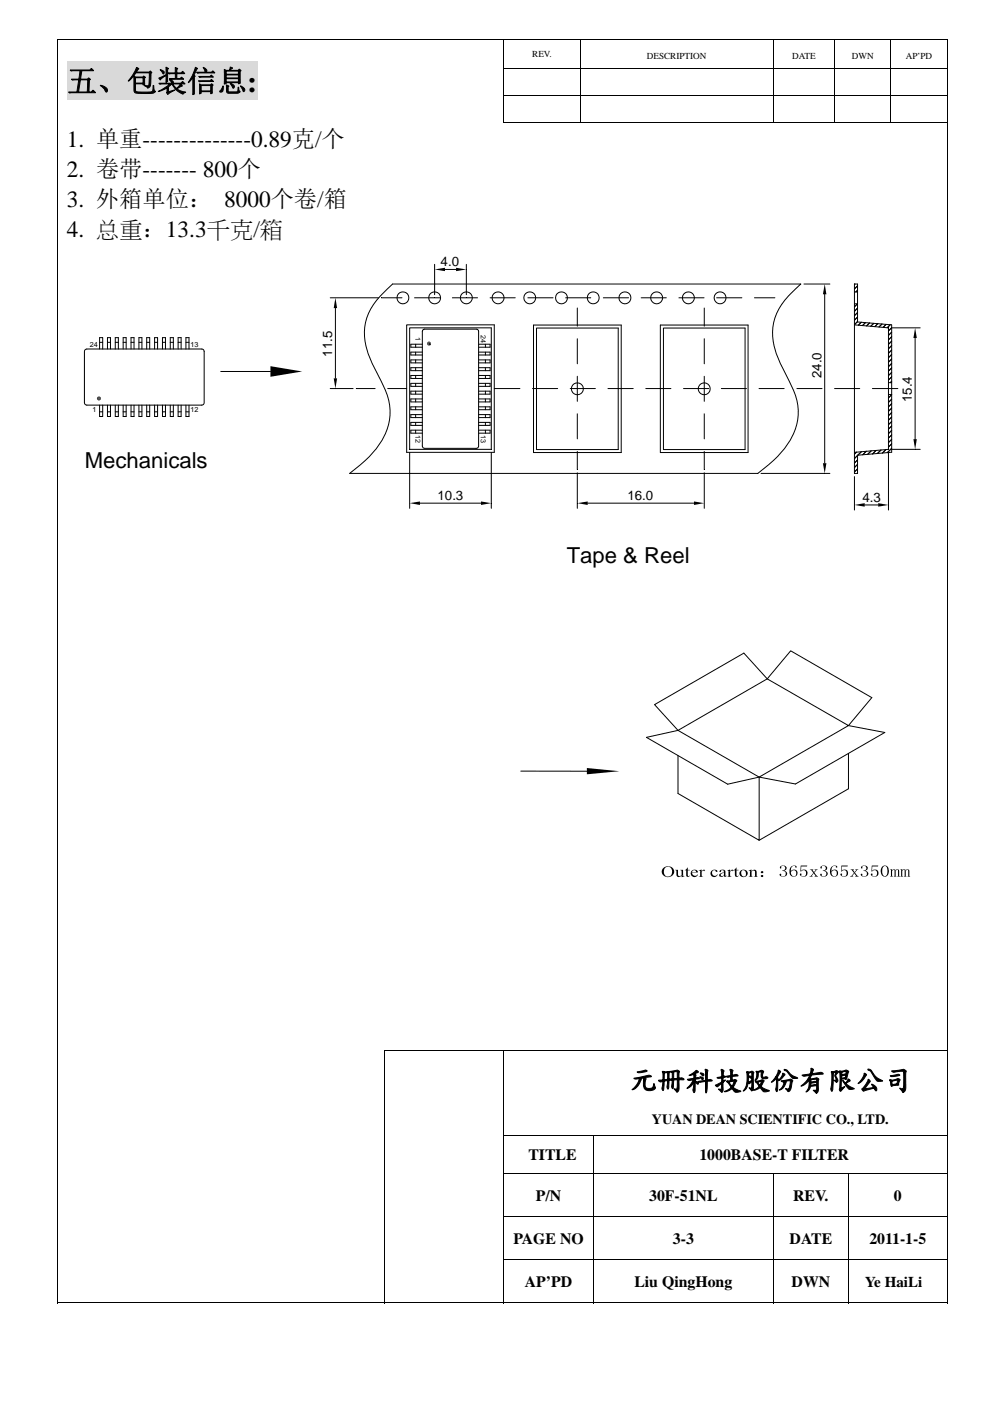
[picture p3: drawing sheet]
<svg xmlns="http://www.w3.org/2000/svg" width="210mm" height="297mm" viewBox="0 0 210 297" stroke-linecap="round" stroke-linejoin="round" font-family="sans-serif">
<path d="M14.2 13h40.3v8.3h-40.3z" fill="#d9d9d9"/>
<g fill="#000">
<path d="M12.2 8.3h.2v.1h-.2zM12.2 14.5h.2v.1h-.2zM200.8 8.3h.2v.1h-.2zM12.2 20.2h.2v.1h-.2zM12.2 25.8h.2v.2h-.2zM106.8 25.8h.2v.2h-.2zM12.2 222.7h.2v.2h-.2zM81.4 222.7h.2v.2h-.2zM200.8 222.7h.2v.2h-.2zM12.2 240.7h.2v.2h-.2zM12.2 248.6h.2v.2h-.2zM12.2 257.8h.2v.2h-.2z"/>
<path d="M81.4 240.7h.2v.2h-.2zM81.4 248.6h.2v.2h-.2zM81.4 257.8h.2v.2h-.2zM12.2 267h.2v.1h-.2zM81.4 267h.2v.1h-.2zM200.8 276.1h.2v.2h-.2z"/>
</g>
<g fill="none" stroke="#000" stroke-width=".21">
<path d="M12.2 8.3h188.8M12.3 8.4v6.1M12.3 14.6v5.6M106.8 14.6h94.2M106.9 8.4v6.1M106.9 14.6v5.6M123.1 8.4v6.1M123.1 14.6v5.6M164 8.4v6.1M164 14.6v5.6M177.1 8.4v6.1M177.1 14.6v5.6"/>
<path d="M189 8.4v6.1M189 14.6v5.6M200.9 8.4v6.1M200.9 14.6v5.6M12.3 20.3v5.5M12.3 26v196.7M106.8 20.2h94.2M106.8 25.9h94.2M106.9 20.3v5.5M123.1 20.3v5.5M164 20.3v5.5M177.1 20.3v5.5"/>
<path d="M189 20.3v5.5M200.9 20.3v5.5M200.9 26v196.7M92.2 56v6.5M94.4 57.1h2.3M98.9 56v6.5M18.1 74.1l.3-.1h24.6l.3 .5v11.1l-.5 .3h-24.6l-.3-.5v-10.9zM21.1 72.6h.7M21.1 74v-2.4h.7v2.4M22.8 74v-2.4h.6v2.4M22.8 72.6h.6M24.4 74v-2.4h.7v2.4"/>
<path d="M24.4 72.6h.7M26.1 74v-2.4h.7v2.4M26.1 72.6h.7M27.8 74v-2.4h.6v2.4M27.8 72.6h.6M29.5 74v-2.4h.6v2.4M29.5 72.6h.6M31.1 74v-2.4h.6v2.4M31.1 72.6h.6M32.8 74v-2.4h.6v2.4M32.8 72.6h.6M34.5 74v-2.4h.6v2.4"/>
<path d="M34.5 72.6h.6M36.1 74v-2.4h.7v2.4M36.1 72.6h.7M37.8 74v-2.4h.6v2.4M37.8 72.6h.6M39.4 74v-2.4h.7v2.4M39.4 72.6h.7M46.8 78.8h10.6M70 63.1h10.3M71.1 65.3v14.9M80.9 63.1h4.4M81.2 62.3l2.1-2.1h86.5a16.7 16.7 0 0 0-5.6 7.9 14 14 0 0 0 1.9 10.1 27.2 27.2 0 0 1 3.1 7.9 12.8 12.8 0 0 1-4.1 10.5l-2.1 2-2.3 1.8h-86.5a23 23 0 0 0 7.4-8.1 11.2 11.2 0 0 0-.1-10.2l-.6-1.3a30.2 30.2 0 0 1-3.4-7.9 11 11 0 0 1 3.7-10.6z"/>
<path d="M86.3 68.9h18.5v27h-18.5zM86.9 69.5h17.3v25.8h-17.3zM87.9 63.1h5.4M88.2 73v.6M88.2 74.7v.6M88.2 76.3v.6M88.2 78v.6M88.2 79.6v.6M89.6 73h-2.5v.6h2.5M89.6 74.7h-2.5v.6h2.5M89.6 76.3h-2.5v.6h2.5M89.6 78h-2.5v.6h2.5"/>
<path d="M89.6 79.6h-2.5v.6h2.5M89.7 70l.3-.2h11.1l.4 .3v24.5l-.3 .4-11.2 .1-.4-.4zM95.9 63.1h5.4M101.5 73h2.4v.6h-2.4M101.5 74.7h2.4v.6h-2.4M101.5 76.3h2.4v.6h-2.4M101.5 78h2.4v.6h-2.4M101.5 79.6h2.4v.6h-2.4M103 73v.6M103 74.7v.6M103 76.3v.6M103 78v.6"/>
<path d="M103 79.6v.6M103.9 63.1h5.4M112 63.1h5.3M113.2 68.9h18.6v27h-18.6zM113.8 69.6h17.3v25.7h-17.3zM120 63.1h5.3M122.4 65.3v3.9M122.4 71.8v5.3M122.4 79.8v5.3M128 63.1h5.3M136 63.1h5.3M140.1 68.9h18.6v27h-18.6z"/>
<path d="M140.7 69.6h17.3v25.7h-17.3zM144 63.1h5.3M149.4 65.3v3.9M149.4 71.8v5.3M149.4 79.8v5.3M152 63.1h5.4M160 63.1h4.4M170.5 60.2h5.5M174.9 62.4v35.8M181.2 60.2h.7v8.1l7.2 .6v27l-7.2 .6v3.9h-.7zM181.2 64.4h.7l-.7 .6M181.2 61.9h.7"/>
<path d="M181.2 68.9l7.2 .6v25.8l-7.2 .6M181.3 60.2l-.1 .1M181.9 66.3l-.7 .7M181.9 67.2l-.7 .7M181.9 68.2l-.7 .6 .7-.6M181.9 61.5l-.4 .4M181.9 60.6l-.7 .7M181.9 65.3l-.7 .7M181.9 61.6l-.4 .3M182.1 68.9l.6-.6-.6 .6M183.6 68.4l-.7 .6M184.4 68.5l-.6 .6"/>
<path d="M185.3 68.6l-.6 .6M185.5 69.2l.7-.6-.6 .7M187 68.7l-.6 .6M187.9 68.8l-.6 .6M188.2 69.5l.6-.6-.6 .6M188.4 73.9l.7-.6-.7 .7M189.1 70.4l-.7 .7M189.1 71.4l-.7 .7M189.1 72.3l-.7 .7M189.1 74.2l-.7 .7M189.1 76.1l-.7 .7M189.1 77l-.7 .7"/>
<path d="M189.1 78l-.7 .7M189.1 79l-.7 .6M189.1 75.2l-.7 .6M194.1 71.7v21.4M195.2 69.5h-6.1l-.7 .6M21.1 85.9v2.4h.7v-2.4M21.1 87.3h.7M22.8 85.9v2.4h.6v-2.4M22.8 87.3h.6M24.4 85.9v2.4h.7v-2.4M24.4 87.3h.7M26.1 85.9v2.4h.7v-2.4"/>
<path d="M26.1 87.3h.7M27.8 85.9v2.4h.6v-2.4M27.8 87.3h.6M29.5 85.9v2.4h.6v-2.4M29.5 87.3h.6M31.1 85.9v2.4h.6v-2.4M31.1 87.3h.6M32.8 85.9v2.4h.6v-2.4M32.8 87.3h.6M34.5 85.9v2.4h.6v-2.4M34.5 87.3h.6M36.1 85.9v2.4h.7v-2.4"/>
<path d="M36.1 87.3h.7M37.8 85.9v2.4h.6v-2.4M37.8 87.3h.6M39.4 85.9v2.4h.7v-2.4M39.4 87.3h.7M70 82.4h4.9M75.6 82.4h4M82.2 82.4h4.1M86.9 95.9v11.9M88.2 81.3v.6M88.2 82.9v.7M88.2 84.6v.6"/>
<path d="M88.2 86.3v.6M88.2 87.9v.6M88.2 89.6v.6M88.2 91.2v.6M89.6 81.3h-2.5v.6h2.5M89.6 82.9h-2.5v.7h2.5M89.6 84.6h-2.5v.6h2.5M89.6 86.3h-2.5v.6h2.5M89.6 87.9h-2.5v.6h2.5M89.6 89.6h-2.5v.6h2.5M89.6 91.2h-2.5v.6h2.5M101.5 86.3h2.4v.6h-2.4"/>
<path d="M101.5 87.9h2.4v.6h-2.4M101.5 89.6h2.4v.6h-2.4M101.5 91.2h2.4v.6h-2.4M101.5 81.3h2.4v.6h-2.4M101.5 82.9h2.4v.7h-2.4M101.5 84.6h2.4v.6h-2.4M103 81.3v.6M103 82.9v.7M103 84.6v.6M103 86.3v.6M103 87.9v.6M103 89.6v.6"/>
<path d="M103 91.2v.6M104.2 95.9v11.9M104.8 82.4h5.5M112.9 82.4h5.4M120.9 82.4h5.4M122.4 87.7v5.3M122.4 95.7v3.9M128.9 82.4h5.4M137 82.4h5.3M145 82.4h5.3M149.4 87.7v5.3M149.4 95.7v3.9"/>
<path d="M153 82.4h5.3M161 82.4h5.3M169 82.4h5.3M177 82.4h5.4M181.2 97.2l.7-.6-.7 .6M181.2 98.2l.7-.7-.7 .7M181.7 95.9l-.5 .4M181.9 98.4l-.7 .7M181.9 99.4l-.7 .7M182.7 95.8l-.8 .7M183.7 95.7l-.7 .7M184.8 95.6l-.8 .7"/>
<path d="M185 82.4h5.4M185.8 95.5l-.7 .7M186.9 95.4l-.8 .7M187.9 95.3l-.7 .8M188.4 83.7h.7l-.7 .7M188.4 81.1h.7M188.4 95.9v12.2M188.4 80.6l.7-.7-.7 .7M188.4 87.2l.7-.7-.7 .7M189.1 84.6l-.7 .7M189.1 87.5l-.7 .7M189.1 88.4l-.7 .7 .7-.7"/>
<path d="M189.1 89.4l-.7 .6 .7-.6M189.1 80.8l-.3 .3 .3-.2M189.1 90.3l-.7 .7M189.1 91.2l-.7 .7M189.1 92.2l-.7 .7M189.1 94.1l-.7 .7M189.1 95l-.9 1M189.1 85.6l-.7 .7M189.1 93.2l-.7 .6M189.1 95.3h6.1M89.1 106.7h12.9M122.4 100.2v7.6"/>
<path d="M124.7 106.7h22.5M149.4 100.2v7.6M161.4 100.4h14.6M181.2 101v7.1M181.9 100.4h.1M183.4 107.1h2.9M143.8 154.9l18.9-11 17.3 9.9-19 11M143.8 154.9l-5-5.5 19-10.9 4.9 5.4 5-5.9 17.2 9.9-4.9 5.9 7.7 1.5-19 10.9-7.7-1.4M143.8 154.9l-6.7 1.4 17.2 10 6.7-1.5M143.8 154.9l17.2 9.9M180 159.7v7.5l-19 11M110.5 163.5h14"/>
<path d="M143.8 160.2v8l17.2 10v-13.4M12.3 222.9v17.8M81.4 222.8h119.4M81.5 222.9v17.8M106.9 222.9v17.8M200.9 222.9v17.8M12.3 240.9v7.7M12.3 248.8v9M12.3 258v9M81.5 240.9v7.7M81.5 248.8v9M81.5 258v9"/>
<path d="M106.8 240.8h94.2M106.8 248.7h94.2M106.8 257.9h94.2M106.9 240.9v7.7M106.9 248.8v9M106.9 258v9M125.9 240.9v7.7M125.9 248.8v9M125.9 258v9M164 248.8v9M164 258v9M180 248.8v9"/>
<path d="M180 258v9M200.9 240.9v7.7M200.9 248.8v9M200.9 258v9M12.2 276.2h69.2M12.3 267.1v9.2M81.5 267.1v9.2M81.6 276.2h25.2M106.8 267h94.2M106.9 267.1v9.2M107 276.2h18.8M125.9 267.1v9.2"/>
<path d="M126 276.2h37.9M164 267.1v9.2M164.1 276.2h15.8M180 267.1v9.2M180.1 276.2h20.7M200.9 267.1v9.2"/>
<circle cx="85.5" cy="63.1" r="1.26"/>
<circle cx="92.2" cy="63.1" r="1.26"/>
<circle cx="98.9" cy="63.1" r="1.26"/>
<circle cx="105.7" cy="63.1" r="1.26"/>
<circle cx="112.4" cy="63.1" r="1.26"/>
<circle cx="119.1" cy="63.1" r="1.26"/>
<circle cx="125.8" cy="63.1" r="1.26"/>
<circle cx="132.6" cy="63.1" r="1.26"/>
<circle cx="139.3" cy="63.1" r="1.26"/>
<circle cx="146" cy="63.1" r="1.26"/>
<circle cx="152.7" cy="63.1" r="1.26"/>
<circle cx="122.5" cy="82.4" r="1.26"/>
<circle cx="149.4" cy="82.4" r="1.26"/>
</g>
<g fill="#000">
<path d="M92.2 57.1l2.2-.3v.7zM96.7 56.8l2.2 .3-2.2 .4zM57.4 77.6l6.7 1.2-6.7 1.1zM71.1 63.1l.4 2.2h-.7zM90.6 72.8l.4 .1zM90.6 72.9h.4zM90.6 72.7l.4 .2zM90.6 73l.4-.1zM90.6 72.6l.4 .3zM90.6 73.1l.4-.2zM90.7 73.1l.3-.2zM90.7 72.6l.3 .3z"/>
<path d="M91 72.9l-.3 .3zM90.7 72.5l.3 .4zM91 72.9l-.2 .3zM90.8 72.5l.2 .4zM91 72.9l-.1 .4zM90.9 72.4l.1 .5zM91 72.9v.4zM91 72.4v.5zM91 72.9l.1 .4zM91.1 72.4l-.1 .5zM91 72.9l.1 .3zM91.1 72.5l-.1 .4z"/>
<path d="M91 72.9l.2 .3zM91.2 72.5l-.2 .4zM91 72.9l.3 .3zM91.3 72.5l-.3 .4zM91 72.9l.3 .2zM91 72.9l.3-.3zM91 72.9l.4 .2zM91 72.9l.4 .1zM91 72.9l.4-.3zM91 72.9l.4-.2zM91 72.9h.4zM91 72.9l.4-.1z"/>
<path d="M174.9 60.2l.4 2.2h-.8zM194.1 69.5l.4 2.2h-.8zM20.6 84.5h.4l-.4 .1zM20.6 84.3l.4 .2h-.4zM20.6 84.6l.4-.1-.3 .3zM20.7 84.2l.3 .3-.4-.2zM20.7 84.8l.3-.3-.2 .4zM20.7 84.2l.1-.1 .2 .4zM21 84.5v.4h-.2zM20.8 84.1h.2v.4zM21 84.5l.1 .4h-.1zM21 84.1h.1l-.1 .4z"/>
<path d="M21 84.5l.3 .3-.2 .1zM21.1 84.1l.2 .1-.3 .3zM21 84.5l.4 .1-.1 .2zM21 84.5l.3-.3 .1 .1zM21 84.5h.4v.1zM21 84.5l.4-.2v.2zM70.8 80.2h.7l-.4 2.2zM174.5 98.2h.8l-.4 2.2zM193.7 93.1h.8l-.4 2.2zM86.9 106.7l2.2-.4v.8zM102 106.3l2.2 .4-2.2 .4zM122.4 106.7l2.3-.4v.8z"/>
<path d="M147.2 106.3l2.2 .4-2.2 .4zM181.2 107.1l2.2-.4v.7zM186.3 106.7l2.1 .4-2.1 .3zM124.5 162.8l6.9 .7-6.9 .7zM145 185.7l.2 .1zM148.2 184.6h.2zM154.2 184.6h.2zM158.8 184.6h.1z"/>
<path d="M140.7 184.1a1.56 1.56 0 0 1 1.5-.4 1.1 1.1 0 0 0-1.3 .8 1.1 1.1 0 0 0 .7 1.3h.1a1.06 1.06 0 0 1-1.2-.5 1.06 1.06 0 0 1 .2-1.2z" fill-rule="evenodd"/>
<path d="M141.7 183.8a1.11 1.11 0 0 1 1.3 1 1.11 1.11 0 0 1-1.1 1.2l-.8-.1a1.09 1.09 0 0 0 1.4-.8 1.09 1.09 0 0 0-.8-1.3z" fill-rule="evenodd"/>
<path d="M143.2 184.4h.6l.1 1.3 .4 .1a.51 .51 0 0 1-.6 .1 .51 .51 0 0 1-.2-.5l-.1-.8z" fill-rule="evenodd"/>
<path d="M144.3 184.4h.6v1.3l-.6 .1h-.2l.5-.3v-.8z" fill-rule="evenodd"/>
<path d="M144.6 185.7l.6 .1-.6 .2z" fill-rule="evenodd"/>
<path d="M145.2 184.5l.6-.6 .1 .5h.4l-.4 .1v1l.1 .3h-.4l-.1-1.3z" fill-rule="evenodd"/>
<path d="M145.6 185.8l.7-.2-.4 .3z" fill-rule="evenodd"/>
<path d="M146.7 184.6l.5-.1-.7 .4z" fill-rule="evenodd"/>
<path d="M147 184.4h.3a.62 .62 0 0 1 .7 .6h-1.2l.1 .4 .5 .3-.7 .1-.2-.5v-.4h1.1a.54 .54 0 0 0-.6-.5z" fill-rule="evenodd"/>
<path d="M146.7 185.8l1-.2 .3-.3a.75 .75 0 0 1-.5 .6 .75 .75 0 0 1-.8-.1z" fill-rule="evenodd"/>
<path d="M148.2 184.6l.6-.2v.3z" fill-rule="evenodd"/>
<path d="M148.5 184.7h.3l.4-.3 .4 .2h-.5l-.3 .2 .1 1 .2 .1h-.9l.3-.2z" fill-rule="evenodd"/>
<path d="M149.1 184.6h.5l-.2 .1z" fill-rule="evenodd"/>
<path d="M151 184.6l.5-.1a.62 .62 0 0 0-.5 .6 .62 .62 0 0 0 .6 .6h-.7l-.1-.1-.1-.4z" fill-rule="evenodd"/>
<path d="M151.2 184.4h.6l.4 .3-.2 .2-.3-.4z" fill-rule="evenodd"/>
<path d="M150.9 185.7h1l.3-.4a.72 .72 0 0 1-.5 .7 .72 .72 0 0 1-.8-.3z" fill-rule="evenodd"/>
<path d="M152.8 184.5l.8-.1-.6 .1-.2 .4-.2-.1z" fill-rule="evenodd"/>
<path d="M152.6 185.4l.9-.4-.6 .3v.4l.2 .1h-.5z" fill-rule="evenodd"/>
<path d="M152.6 185.8l.9-.1-.5 .2z" fill-rule="evenodd"/>
<path d="M153.2 184.5l.4-.1 .2 .2 .2 1.1-.4 .2-.1-.2h-.1l.1-.1v-.6h-.1l.1-.1v-.3z" fill-rule="evenodd"/>
<path d="M153.6 185.9l.6-.3-.3 .3z" fill-rule="evenodd"/>
<path d="M154.2 184.6l.7-.2v.3z" fill-rule="evenodd"/>
<path d="M154.5 184.7h.4l.4-.3h.2l.1 .2h-.5l-.2 .2v1l.3 .1h-1l.3-.2z" fill-rule="evenodd"/>
<path d="M155.1 184.6h.5l-.2 .1z" fill-rule="evenodd"/>
<path d="M155.6 184.5l.5-.6 .1 .5h.4l-.4 .1v1l.2 .3h-.5v-1.3z" fill-rule="evenodd"/>
<path d="M155.9 185.8l.8-.2-.5 .3z" fill-rule="evenodd"/>
<path d="M157.1 184.6l.5-.1a.73 .73 0 0 0-.3 .9 .73 .73 0 0 0 .9 .5 .83 .83 0 0 1-1.2-.2 .83 .83 0 0 1 .1-1.1z" fill-rule="evenodd"/>
<path d="M157.3 184.5a.82 .82 0 0 1 1.2 .2 .82 .82 0 0 1-.3 1.2l-.4-.1a.73 .73 0 0 0 .4-.9 .73 .73 0 0 0-.9-.4z" fill-rule="evenodd"/>
<path d="M158.8 184.6l.6-.2v.3z" fill-rule="evenodd"/>
<path d="M159 184.7l.9-.1-.5 .2v1l.3 .1h-.9l.2-.1z" fill-rule="evenodd"/>
<path d="M159.6 184.5a.51 .51 0 0 1 .6-.1 .51 .51 0 0 1 .3 .5v.9l.3 .1h-.9l.2-.2v-1z" fill-rule="evenodd"/>
<path d="M161.5 185.5h.3l.1 .2-.1 .2h-.3l-.2-.2z" fill-rule="evenodd"/>
<path d="M161.5 184.7h.3l.1 .2-.1 .2h-.3l-.2-.2z" fill-rule="evenodd"/>
<path d="M165.4 185.3h.3l.1 .5h.7h-.9l-.2-.3z" fill-rule="evenodd"/>
<path d="M165.5 183.7l.4-.2h.5l-.6 .1-.2 .6-.2-.2z" fill-rule="evenodd"/>
<path d="M166.1 183.6l.3-.1a.53 .53 0 0 1 .5 .6 .53 .53 0 0 1-.6 .5 .62 .62 0 0 1 .7 .5 .62 .62 0 0 1-.5 .7h-.4h.3l.2-.3a.53 .53 0 0 0-.3-.8l-.4-.1a.56 .56 0 0 0 .7-.5l-.2-.4z" fill-rule="evenodd"/>
<path d="M167.9 184.5h.5l-.7 .2z" fill-rule="evenodd"/>
<path d="M168 184.4a.74 .74 0 0 1 1.1 .5 .74 .74 0 0 1-.7 .9 .7 .7 0 0 0 .5-.8 .7 .7 0 0 0-.9-.6z" fill-rule="evenodd"/>
<path d="M167.7 183.8l.5-.3 .6 .1a.82 .82 0 0 0-.9 .2 .82 .82 0 0 0 0 1v.6l.2 .4h.6l-.3 .1a1.2 1.2 0 0 1-1-.8 1.2 1.2 0 0 1 .3-1.3z" fill-rule="evenodd"/>
<path d="M168.4 183.6h.5l.1 .3h-.3l-.1-.3z" fill-rule="evenodd"/>
<path d="M169.7 185.3h.3l-.1 .3 .2 .2h.8l-.5 .1a.6 .6 0 0 1-.7-.6z" fill-rule="evenodd"/>
<path d="M169.9 184.6l.2-.2 .4 .1z" fill-rule="evenodd"/>
<path d="M170.1 184.4a.75 .75 0 0 1 1.2 .5 .75 .75 0 0 1-.9 .9 .7 .7 0 0 0 .5-.8 .7 .7 0 0 0-.8-.6z" fill-rule="evenodd"/>
<path d="M169.8 183.5h1.4v.2h-1.3v1.1h-.1z" fill-rule="evenodd"/>
<path d="M171.7 185.8l.2-.1 .6-.6 .1 .1-.4 .5 .2 .2z" fill-rule="evenodd"/>
<path d="M171.8 184.3h.7l-.1 .3 1.1 1.3h-.7l.1-.3-.9-1.2z" fill-rule="evenodd"/>
<path d="M172.8 184.3l.6 .1-.2 .1-.5 .5v-.1l.3-.5z" fill-rule="evenodd"/>
<path d="M174 185.3h.3l-.1 .3 .2 .2h.7l-.4 .1a.64 .64 0 0 1-.8-.5z" fill-rule="evenodd"/>
<path d="M174.1 183.7l.4-.2h.5l-.6 .1-.2 .6-.2-.2z" fill-rule="evenodd"/>
<path d="M174.6 183.6l.4-.1a.54 .54 0 0 1 .5 .6 .54 .54 0 0 1-.6 .5 .63 .63 0 0 1 .7 .5 .63 .63 0 0 1-.5 .7h-.5a.57 .57 0 0 0 .7-.4 .57 .57 0 0 0-.4-.7h-.4l.3-.2a.49 .49 0 0 0 .3-.5 .49 .49 0 0 0-.5-.4z" fill-rule="evenodd"/>
<path d="M176.5 184.5h.5l-.7 .2z" fill-rule="evenodd"/>
<path d="M176.6 184.4a.74 .74 0 0 1 1.1 .5 .74 .74 0 0 1-.7 .9 .7 .7 0 0 0 .5-.8 .7 .7 0 0 0-.9-.6z" fill-rule="evenodd"/>
<path d="M176.3 183.8a1.01 1.01 0 0 1 1.1-.2 .82 .82 0 0 0-.9 .2 .82 .82 0 0 0 0 1l-.2 .1 .2 .7 .8 .2a1.16 1.16 0 0 1-1.2-.6 1.16 1.16 0 0 1 .2-1.4z" fill-rule="evenodd"/>
<path d="M177.1 183.6h.4l.1 .3h-.3l-.1-.3z" fill-rule="evenodd"/>
<path d="M178.3 185.3h.3l-.1 .3 .2 .2h.8l-.5 .1a.58 .58 0 0 1-.7-.6z" fill-rule="evenodd"/>
<path d="M178.5 184.6l.2-.2 .4 .1z" fill-rule="evenodd"/>
<path d="M178.7 184.4a.75 .75 0 0 1 1.2 .5 .75 .75 0 0 1-.9 .9 .7 .7 0 0 0 .6-.8 .7 .7 0 0 0-.9-.6z" fill-rule="evenodd"/>
<path d="M178.5 183.5h1.3v.2h-1.2l-.1 1.1h-.1z" fill-rule="evenodd"/>
<path d="M180.3 185.8l.3-.1 .5-.6-.3 .6 .2 .2z" fill-rule="evenodd"/>
<path d="M180.4 184.3h.7l-.1 .3 1.1 1.3h-.7l.1-.3z" fill-rule="evenodd"/>
<path d="M181.4 184.3l.7 .1-.3 .1-.5 .5v-.1l.3-.5z" fill-rule="evenodd"/>
<path d="M182.6 185.3h.3l.1 .5h.7h-.9l-.3-.4z" fill-rule="evenodd"/>
<path d="M182.7 183.7l.4-.2h.5l-.6 .1-.2 .6-.2-.2z" fill-rule="evenodd"/>
<path d="M183.3 183.6l.3-.1a.53 .53 0 0 1 .5 .6 .53 .53 0 0 1-.6 .5 .62 .62 0 0 1 .7 .5 .62 .62 0 0 1-.5 .7h-.4h.3a.6 .6 0 0 0 .3-.8 .6 .6 0 0 0-.8-.3l.4-.2a.49 .49 0 0 0 .3-.5 .49 .49 0 0 0-.5-.4z" fill-rule="evenodd"/>
<path d="M184.8 185.3h.2v.3l.1 .2h.8l-.4 .1a.58 .58 0 0 1-.7-.6z" fill-rule="evenodd"/>
<path d="M185 184.6l.2-.2 .3 .1z" fill-rule="evenodd"/>
<path d="M185.2 184.4a.75 .75 0 0 1 1.1 .5 .75 .75 0 0 1-.8 .9 .7 .7 0 0 0 .5-.8 .7 .7 0 0 0-.8-.6z" fill-rule="evenodd"/>
<path d="M184.9 183.5h1.4l-.1 .2h-1.2v1.1h-.2z" fill-rule="evenodd"/>
<path d="M187 183.8l.5-.3h.5a1.22 1.22 0 0 0-.8 1.9l.5 .4a.86 .86 0 0 1-.9-1.1z" fill-rule="evenodd"/>
<path d="M187.7 183.6l.3-.1a1.34 1.34 0 0 1-.3 2.4l-.3-.1a1.16 1.16 0 0 0 .8-1.7l-.3-.4z" fill-rule="evenodd"/>
<path d="M188.8 184.3h.4v1.4l.2 .2h-.6l.2-.2v-1.2z" fill-rule="evenodd"/>
<path d="M189.2 184.5l.2-.2h.4l-.6 .4z" fill-rule="evenodd"/>
<path d="M189.6 184.4l.2-.1 .1 .2-.2 .2z" fill-rule="evenodd"/>
<path d="M189.7 184.7a.66 .66 0 0 1 .9-.3h-.3l-.3 .3v1l.1 .2h-.5l.1-.2z" fill-rule="evenodd"/>
<path d="M190.3 184.4h.3l.1 1.3 .2 .2h-.6l.2-.2v-1.3z" fill-rule="evenodd"/>
<path d="M191 184.3h.4v1.4l.1 .2h-.5l.1-.2v-1.2z" fill-rule="evenodd"/>
<path d="M191.5 184.3h.5l-.6 .4z" fill-rule="evenodd"/>
<path d="M191.7 184.4l.3-.1 .1 .2-.2 .2z" fill-rule="evenodd"/>
<path d="M191.9 184.7a.69 .69 0 0 1 .9-.3h-.3l-.4 .3v1l.2 .2h-.6l.2-.2z" fill-rule="evenodd"/>
<path d="M192.5 184.4h.3l.1 1.3 .1 .2h-.5l.1-.2v-1z" fill-rule="evenodd"/>
</g>
<text font-size="6.3" x="14.2" y="19.4">五、包装信息:</text>
<text font-size="6" x="133.4" y="230.8">元冊科技股份有限公司</text>
<g font-size="4.9">
<text x="14.2" y="31.1">1. 单重--------------0.89克/个</text>
<text x="14.2" y="37.4">2. 卷带------- 800个</text>
<text x="14.2" y="43.8">3. 外箱单位： 8000个卷/箱</text>
<text x="14.2" y="50.1">4. 总重：13.3千克/箱</text>
</g>
<g font-size="4.7">
<text x="18" y="99.3">Mechanicals</text>
<text x="120.2" y="119.3">Tape &amp; Reel</text>
</g>
<g font-size="3.3">
<text x="112.1" y="246">TITLE</text>
<text x="148.3" y="246">1000BASE-T FILTER</text>
<text x="113.7" y="254.5">P/N</text>
<text x="137.7" y="254.5">30F-51NL</text>
<text x="168.2" y="254.5">REV.</text>
<text x="189.6" y="254.5">0</text>
<text x="108.9" y="263.7">PAGE NO</text>
<text x="142.7" y="263.7">3-3</text>
<text x="167.5" y="263.7">DATE</text>
<text x="184.4" y="263.7">2011-1-5</text>
<text x="111.3" y="272.9">AP’PD</text>
<text x="134.5" y="272.9">Liu QingHong</text>
<text x="167.9" y="272.9">DWN</text>
</g>
<text font-size="3.2" x="183.5" y="272.8">Ye HaiLi</text>
<text font-size="3" x="138.2" y="238.4">YUAN DEAN SCIENTIFIC CO., LTD.</text>
<g font-size="2.8">
<text x="93.5" y="56.4">4.0</text>
<text x="70.4" y="75.6" transform="rotate(-90 70.4 75.6)">11.5</text>
<text x="174.2" y="80.2" transform="rotate(-90 174.2 80.2)">24.0</text>
<text x="193.4" y="85.2" transform="rotate(-90 193.4 85.2)">15.4</text>
<text x="92.8" y="106">10.3</text>
<text x="133.1" y="106">16.0</text>
<text x="182.9" y="106.4">4.3</text>
</g>
<g font-size="1.9">
<text x="112.9" y="12.1">REV.</text>
<text x="137.2" y="12.4">DESCRIPTION</text>
<text x="168" y="12.4">DATE</text>
<text x="180.7" y="12.4">DWN</text>
<text x="192.1" y="12.4">AP’PD</text>
</g>
<g font-size="1.5">
<text x="88.1" y="71.5" transform="rotate(90 88.1 71.5)">1</text>
<text x="102" y="70.9" transform="rotate(90 102 70.9)">24</text>
<text x="19.1" y="73.6">24</text>
<text x="40.4" y="73.6">13</text>
<text x="19.6" y="87.4">1</text>
<text x="40.4" y="87.4">12</text>
<text x="88.1" y="92.2" transform="rotate(90 88.1 92.2)">12</text>
<text x="102" y="92.2" transform="rotate(90 102 92.2)">13</text>
</g>
</svg>
